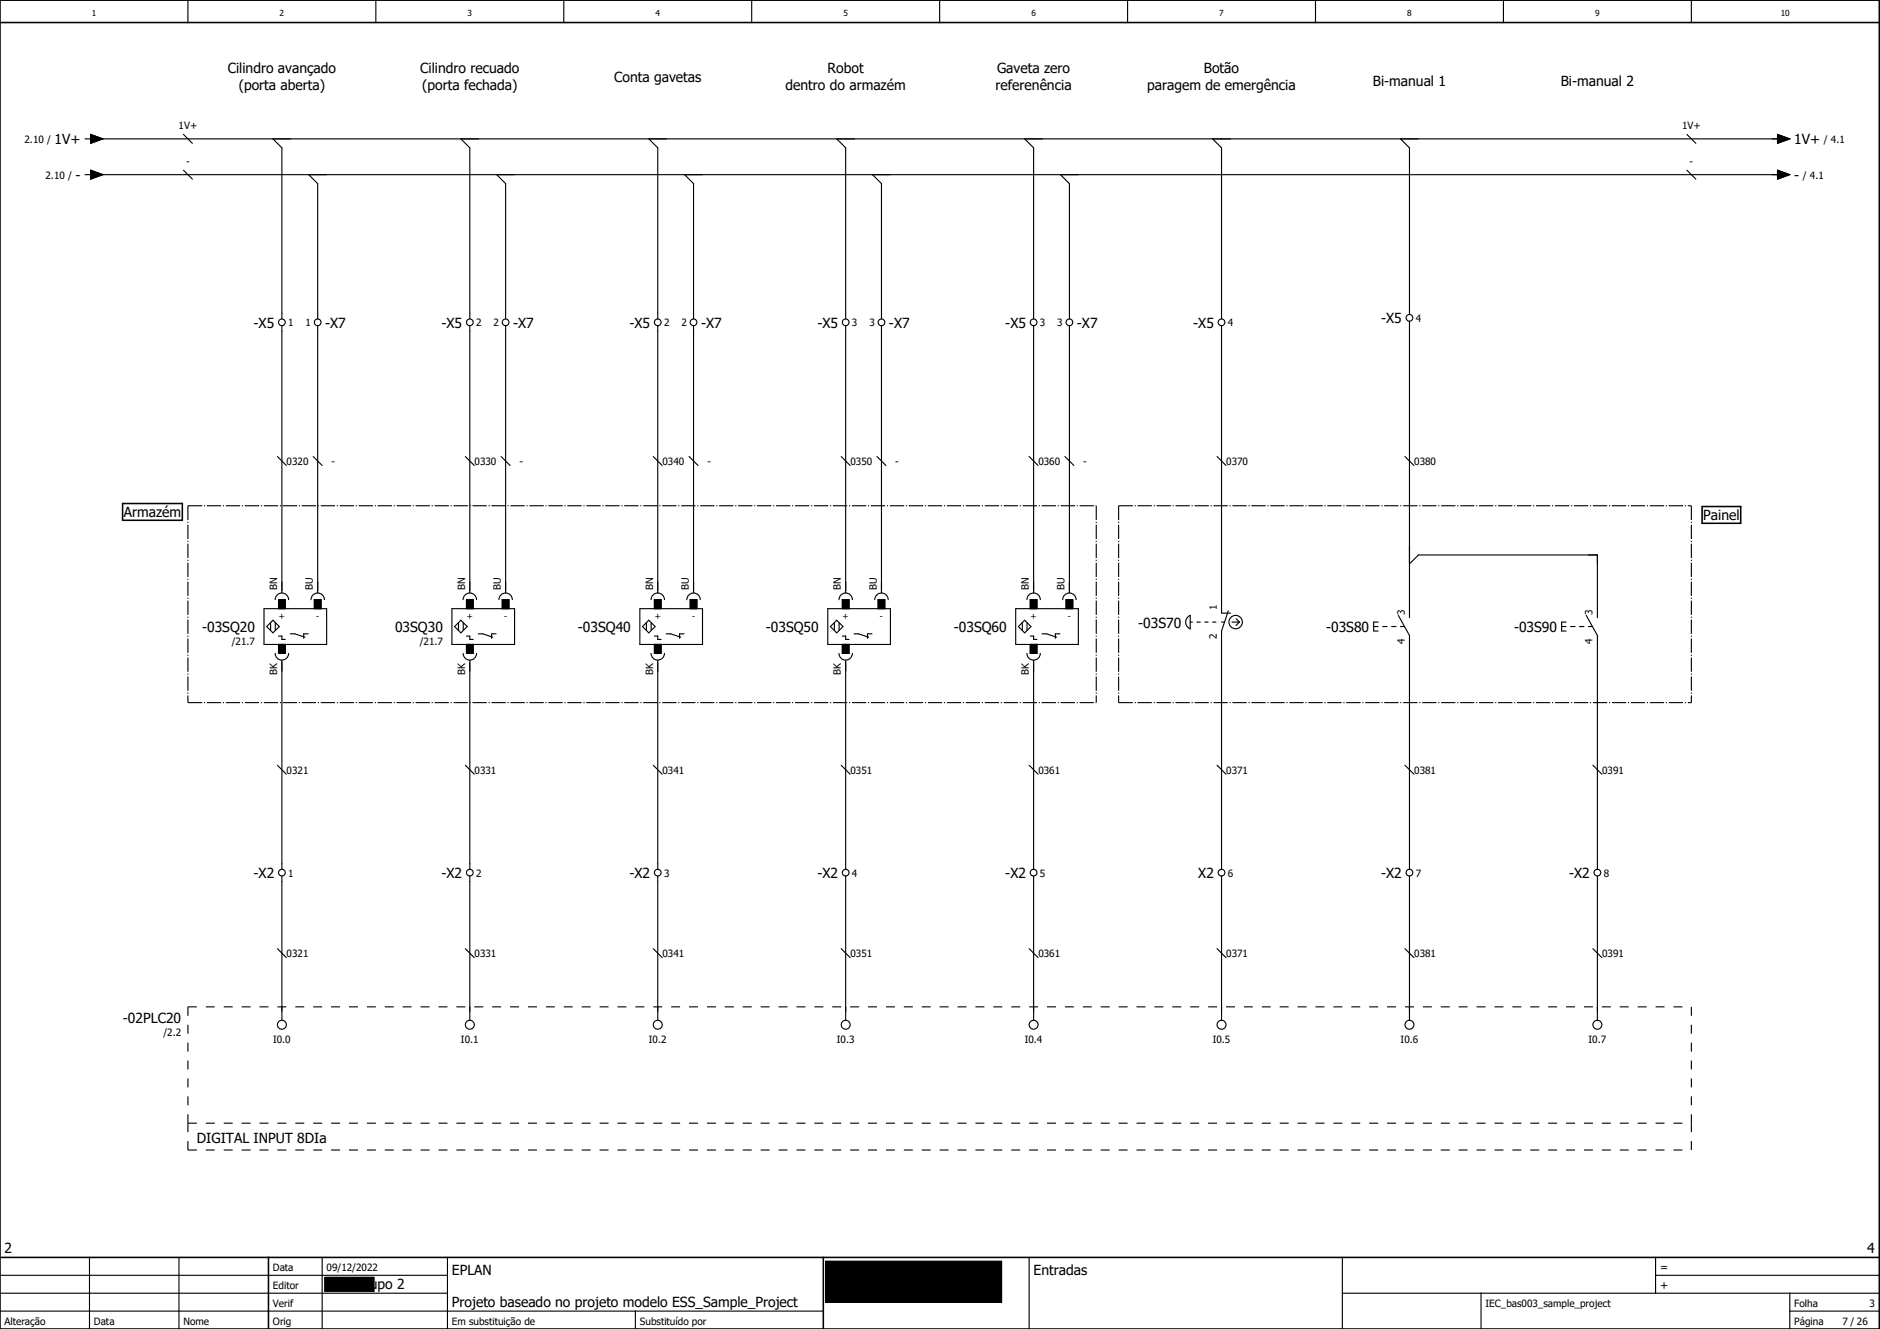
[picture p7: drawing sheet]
<svg xmlns="http://www.w3.org/2000/svg" width="420mm" height="297mm" viewBox="0 0 420 297" stroke-linecap="round" stroke-linejoin="round" font-family="sans-serif">
<g fill="none" stroke="#000" stroke-width=".25">
<path d="M42 0v5M84 0v5M126 0v5M168 0v5M210 0v5M252 0v5M294 0v5M336 0v5M378 0v5M19 31h1.3M19 39h1.3M20.3 30l2.7 1-2.7 1z"/>
<path d="M20.3 38l2.7 1-2.7 1zM21 31h377M21 39h377M41 30l2 2M41 38l2 2M61 31l2 2v38.3M69 39l2 2v30.3M103 31l2 2v38.3M111 39l2 2v30.3M145 31l2 2v38.3M153 39l2 2v30.3M187 31l2 2v38.3"/>
<path d="M195 39l2 2v30.3M229 31l2 2v38.3M237 39l2 2v30.3M271 31l2 2v38.3M313 31l2 2v37.3M377 30l2 2M377 38l2 2M397.2 30l2.8 1-2.8 1zM397.2 38l2.8 1-2.8 1zM63 72.8v59.7M71 72.8v59.7M105 72.8v59.7"/>
<path d="M113 72.8v59.7M147 72.8v59.7M155 72.8v59.7M189 72.8v59.7M197 72.8v59.7M231 72.8v59.7M239 72.8v59.7M273 72.8v64.2h2M315 71.8v66.2M62 102l2 2M70 102l2 2M104 102l2 2"/>
<path d="M112 102l2 2M146 102l2 2M154 102l2 2M188 102l2 2M196 102l2 2M230 102l2 2M238 102l2 2M272 102l2 2M314 102l2 2M59 136h14v8h-14zM60.5 139.2v1.7M61 138.6l1.4 1.4-1.4 1.5-1.4-1.5z"/>
<path d="M61.5 134a1.5 1.5 0 0 1 1.5-1.5 1.5 1.5 0 0 1 1.5 1.5M61.5 139.2v1.7M62.3 136v-2h1.5v2M69.5 134a1.5 1.5 0 0 1 1.5-1.5 1.5 1.5 0 0 1 1.5 1.5M70.3 136v-2h1.5v2M101 136h14v8h-14zM102.5 139.2v1.7M103.5 134a1.5 1.5 0 0 1 1.5-1.5 1.5 1.5 0 0 1 1.5 1.5M103.5 139.2v1.7M104.3 136v-2h1.5v2M111.5 134a1.5 1.5 0 0 1 1.5-1.5 1.5 1.5 0 0 1 1.5 1.5M112.3 136v-2h1.5v2"/>
<path d="M143 136h14v8h-14zM144.5 139.2v1.7M145.5 134a1.5 1.5 0 0 1 1.5-1.5 1.5 1.5 0 0 1 1.5 1.5M145.5 139.2v1.7M146.3 136v-2h1.5v2M153.5 134a1.5 1.5 0 0 1 1.5-1.5 1.5 1.5 0 0 1 1.5 1.5M154.2 136v-2h1.5v2M185 136h14v8h-14zM186.5 139.2v1.7M187.5 134a1.5 1.5 0 0 1 1.5-1.5 1.5 1.5 0 0 1 1.5 1.5M187.5 139.2v1.7M188.2 136v-2h1.6v2"/>
<path d="M195.5 134a1.5 1.5 0 0 1 1.5-1.5 1.5 1.5 0 0 1 1.5 1.5M196.2 136v-2h1.5v2M227 136h14v8h-14zM228.5 139.2v1.7M229.5 134a1.5 1.5 0 0 1 1.5-1.5 1.5 1.5 0 0 1 1.5 1.5M229.5 139.2v1.7M230.2 136v-2h1.5v2M237.5 134a1.5 1.5 0 0 1 1.5-1.5 1.5 1.5 0 0 1 1.5 1.5M238.2 136v-2h1.5v2M265.3 138l.7-.5v3a1.61 1.61 0 0 1-.7-2.5zM266 139h.5M267.5 139h.8"/>
<path d="M269.2 139h.8M271 139h.8M273 139h.7M274.5 136.5l-1.5 4.5v53.3M275.3 139h1.7M276.3 138.3l.7 .7M277 139l-.7 .8M308 139h-1v2h1M312.5 137.5l2.5 4.5v52.3M315 126l2-2h40v14M350 139h-1v2h1M354.5 137.5l2.5 4.5v52.3"/>
<path d="M61.5 146a1.5 1.5 0 0 0 1.5 1.5 1.5 1.5 0 0 0 1.5-1.5M62.3 142.2h.7v.7h.8M62.3 144v2h1.5v-2M63 147.5v46.8M64.9 141.7h1l2.2 .7M68.9 141.7h-1v1M101.6 140l1.4-1.4 1.4 1.4-1.4 1.5zM103.5 146a1.5 1.5 0 0 0 1.5 1.5 1.5 1.5 0 0 0 1.5-1.5M104.3 142.2h.7v.7h.8M104.3 144v2h1.5v-2M105 147.5v46.8M106.9 141.7h1l2.2 .7"/>
<path d="M110.9 141.7h-1v1M143.6 140l1.4-1.4 1.4 1.4-1.4 1.5zM145.5 146a1.5 1.5 0 0 0 1.5 1.5 1.5 1.5 0 0 0 1.5-1.5M146.3 142.2h.7v.7h.8M146.3 144v2h1.5v-2M147 147.5v46.8M148.9 141.7h1l2.2 .7M152.9 141.7h-1v1M185.6 140l1.4-1.4 1.4 1.4-1.4 1.5zM187.5 146a1.5 1.5 0 0 0 1.5 1.5 1.5 1.5 0 0 0 1.5-1.5M188.2 142.2h.8v.7h.8M188.2 144v2h1.6v-2"/>
<path d="M189 147.5v46.8M190.9 141.7h1l2.2 .7M194.9 141.7h-1v1M227.6 140l1.4-1.4 1.4 1.4-1.4 1.5zM229.5 146a1.5 1.5 0 0 0 1.5 1.5 1.5 1.5 0 0 0 1.5-1.5M230.2 142.2h.8v.7h.7M230.2 144v2h1.5v-2M231 147.5v46.8M232.9 141.7h1l2.2 .7M236.9 141.7h-1v1M307 140h1M309 140h1"/>
<path d="M311 140h1M313 140h.9M349 140h1M351 140h1M353 140h1M355 140h.9M62 171l2 2M104 171l2 2M146 171l2 2M188 171l2 2M230 171l2 2M272 171l2 2"/>
<path d="M314 171l2 2M356 171l2 2M63 195.8v32.2M105 195.8v32.2M147 195.8v32.2M189 195.8v32.2M231 195.8v32.2M273 195.8v32.2M315 195.8v32.2M357 195.8v32.2M62 212l2 2M104 212l2 2"/>
<path d="M146 212l2 2M188 212l2 2M230 212l2 2M272 212l2 2M314 212l2 2M356 212l2 2M0 293h184M0 289h100M0 285h100M20 281v16M40 281v16M72 281v16"/>
<path d="M100 281v16M142 293v4M230 281v16M300 289h120M300 281v16M331 289v8M370 285h50M370 281v8M400 293h20M400 289v8"/>
<circle cx="63" cy="72" r=".75"/>
<circle cx="71" cy="72" r=".75"/>
<circle cx="105" cy="72" r=".75"/>
<circle cx="113" cy="72" r=".75"/>
<circle cx="147" cy="72" r=".75"/>
<circle cx="155" cy="72" r=".75"/>
<circle cx="189" cy="72" r=".75"/>
<circle cx="197" cy="72" r=".75"/>
<circle cx="231" cy="72" r=".75"/>
<circle cx="239" cy="72" r=".75"/>
<circle cx="273" cy="72" r=".75"/>
<circle cx="315" cy="71" r=".75"/>
<circle cx="276.2" cy="139" r="1.5"/>
<circle cx="63" cy="195" r=".75"/>
<circle cx="105" cy="195" r=".75"/>
<circle cx="147" cy="195" r=".75"/>
<circle cx="189" cy="195" r=".75"/>
<circle cx="231" cy="195" r=".75"/>
<circle cx="273" cy="195" r=".75"/>
<circle cx="315" cy="195" r=".75"/>
<circle cx="357" cy="195" r=".75"/>
<circle cx="63" cy="229" r="1"/>
<circle cx="105" cy="229" r="1"/>
<circle cx="147" cy="229" r="1"/>
<circle cx="189" cy="229" r="1"/>
<circle cx="231" cy="229" r="1"/>
<circle cx="273" cy="229" r="1"/>
<circle cx="315" cy="229" r="1"/>
<circle cx="357" cy="229" r="1"/>
</g>
<path d="M0 5h420M0 0h420v297h-420zM27.4 112.5h13.4v3.8h-13.4zM380.4 113.2h8.6v3.8h-8.6zM0 281h420M60 281v16M184 281v16" fill="none" stroke="#000" stroke-width=".35"/>
<path d="M42 225h336M42 225v26M378 225v26M42 251v6M42 257h336M42 251h336M378 251v6" fill="none" stroke="#000" stroke-width=".25" stroke-dasharray="2 2" stroke-linecap="butt"/>
<g fill="#000" stroke="#000" stroke-width=".22">
<path d="M20.3 30l2.7 1-2.7 1zM20.3 38l2.7 1-2.7 1zM397.2 30l2.8 1-2.8 1zM397.2 38l2.8 1-2.8 1zM62.3 134h1.5v2h-1.5zM70.3 134h1.5v2h-1.5zM104.3 134h1.5v2h-1.5zM112.3 134h1.5v2h-1.5zM146.3 134h1.5v2h-1.5zM154.2 134h1.5v2h-1.5zM188.2 134h1.6v2h-1.6zM196.2 134h1.5v2h-1.5z"/>
<path d="M230.2 134h1.5v2h-1.5zM238.2 134h1.5v2h-1.5zM62.3 144h1.5v2h-1.5zM104.3 144h1.5v2h-1.5zM146.3 144h1.5v2h-1.5zM188.2 144h1.6v2h-1.6zM230.2 144h1.5v2h-1.5zM72.6 285.5h11v3.1h-11zM184.5 281.9h39.3v9.2h-39.3z"/>
</g>
<path d="M72.6 285.5h11v3.1h-11zM184.5 281.9h39.3v9.2h-39.3z" fill="none" stroke="#000" stroke-width=".22"/>
<path d="M42 113h203M42 113v44M245 113v44M250 113h128M250 113v44M378 113v44M42 157h203M250 157h128" fill="none" stroke="#000" stroke-width=".25" stroke-dasharray="3.2 .4 .3 .4" stroke-linecap="butt"/>
<g font-size="3.1">
<text x="50.9" y="16.4">Cilindro avançado</text>
<text x="93.9" y="16.4">Cilindro recuado</text>
<text x="185" y="16.4">Robot</text>
<text x="222.8" y="16.4">Gaveta zero</text>
<text x="269.1" y="16.4">Botão</text>
<text x="53.3" y="20.1">(porta aberta)</text>
<text x="94.3" y="20.1">(porta fechada)</text>
<text x="137.2" y="18.3">Conta gavetas</text>
<text x="175.6" y="20.1">dentro do armazém</text>
<text x="222.5" y="20.1">referenência</text>
<text x="256.4" y="20.1">paragem de emergência</text>
<text x="306.8" y="19.3">Bi-manual 1</text>
<text x="348.8" y="19.3">Bi-manual 2</text>
<text x="12.2" y="32.3">1V+</text>
<text x="401" y="32.3">1V+</text>
<text x="16.9" y="40.3">-</text>
<text x="401" y="40.3">-</text>
<text x="56.7" y="73.3">-X5</text>
<text x="72.7" y="73.3">-X7</text>
<text x="98.7" y="73.3">-X5</text>
<text x="114.7" y="73.3">-X7</text>
<text x="140.7" y="73.3">-X5</text>
<text x="156.7" y="73.3">-X7</text>
<text x="182.7" y="73.3">-X5</text>
<text x="198.7" y="73.3">-X7</text>
<text x="224.7" y="73.3">-X5</text>
<text x="240.7" y="73.3">-X7</text>
<text x="266.7" y="73.3">-X5</text>
<text x="308.7" y="72.3">-X5</text>
<text x="27.7" y="115.6">Armazém</text>
<text x="380.7" y="116.3">Painel</text>
<text x="45.2" y="141.3">-03SQ20</text>
<text x="88.3" y="141.3">03SQ30</text>
<text x="129.2" y="141.3">-03SQ40</text>
<text x="171.2" y="141.3">-03SQ50</text>
<text x="213.2" y="141.3">-03SQ60</text>
<text x="254.4" y="140.3">-03S70</text>
<text x="296.4" y="141.3">-03S80</text>
<text x="338.4" y="141.3">-03S90</text>
<text x="56.7" y="196.3">-X2</text>
<text x="98.7" y="196.3">-X2</text>
<text x="140.7" y="196.3">-X2</text>
<text x="182.7" y="196.3">-X2</text>
<text x="224.7" y="196.3">-X2</text>
<text x="267.8" y="196.3">X2</text>
<text x="308.7" y="196.3">-X2</text>
<text x="350.7" y="196.3">-X2</text>
<text x="27.5" y="228.6">-02PLC20</text>
<text x="44" y="255.4">DIGITAL INPUT 8DIa</text>
<text x="1" y="280">2</text>
<text x="417.3" y="280">4</text>
<text x="101" y="285">EPLAN</text>
<text x="231" y="285">Entradas</text>
<text x="79.4" y="288">Grupo 2</text>
<text x="101" y="292">Projeto baseado no projeto modelo ESS_Sample_Project</text>
</g>
<g font-size="2.5">
<text x="371" y="284">=</text>
<text x="371" y="288">+</text>
</g>
<g font-size="2.2">
<text x="39.9" y="28.9">1V+</text>
<text x="375.9" y="28.9">1V+</text>
<text x="5.5" y="31.9">2.10 /</text>
<text x="407.6" y="31.9">/ 4.1</text>
<text x="10.2" y="39.9">2.10 /</text>
<text x="41.6" y="36.9">-</text>
<text x="377.6" y="36.9">-</text>
<text x="402.9" y="39.9">/ 4.1</text>
<text x="316.4" y="71.9">4</text>
<text x="64.4" y="72.9">1</text>
<text x="68.3" y="72.9">1</text>
<text x="106.4" y="72.9">2</text>
<text x="110.3" y="72.9">2</text>
<text x="148.4" y="72.9">2</text>
<text x="152.3" y="72.9">2</text>
<text x="190.4" y="72.9">3</text>
<text x="194.3" y="72.9">3</text>
<text x="232.4" y="72.9">3</text>
<text x="236.3" y="72.9">3</text>
<text x="274.4" y="72.9">4</text>
<text x="64.1" y="103.9">0320</text>
<text x="74.1" y="103.9">-</text>
<text x="106.1" y="103.9">0330</text>
<text x="116.1" y="103.9">-</text>
<text x="148.1" y="103.9">0340</text>
<text x="158.1" y="103.9">-</text>
<text x="190.1" y="103.9">0350</text>
<text x="200.1" y="103.9">-</text>
<text x="232.1" y="103.9">0360</text>
<text x="242.1" y="103.9">-</text>
<text x="274.1" y="103.9">0370</text>
<text x="316.1" y="103.9">0380</text>
<text x="61.9" y="131.9" transform="rotate(-90 61.9 131.9)">BN</text>
<text x="69.9" y="131.9" transform="rotate(-90 69.9 131.9)">BU</text>
<text x="103.9" y="131.9" transform="rotate(-90 103.9 131.9)">BN</text>
<text x="111.9" y="131.9" transform="rotate(-90 111.9 131.9)">BU</text>
<text x="145.9" y="131.9" transform="rotate(-90 145.9 131.9)">BN</text>
<text x="153.9" y="131.9" transform="rotate(-90 153.9 131.9)">BU</text>
<text x="187.9" y="131.9" transform="rotate(-90 187.9 131.9)">BN</text>
<text x="195.9" y="131.9" transform="rotate(-90 195.9 131.9)">BU</text>
<text x="229.9" y="131.9" transform="rotate(-90 229.9 131.9)">BN</text>
<text x="237.9" y="131.9" transform="rotate(-90 237.9 131.9)">BU</text>
<text x="271.9" y="136.4" transform="rotate(-90 271.9 136.4)">1</text>
<text x="313.9" y="137.4" transform="rotate(-90 313.9 137.4)">3</text>
<text x="355.9" y="137.4" transform="rotate(-90 355.9 137.4)">3</text>
<text x="271.9" y="142.9" transform="rotate(-90 271.9 142.9)">2</text>
<text x="313.9" y="143.9" transform="rotate(-90 313.9 143.9)">4</text>
<text x="355.9" y="143.9" transform="rotate(-90 355.9 143.9)">4</text>
<text x="51.8" y="144.2">/21.7</text>
<text x="93.8" y="144.2">/21.7</text>
<text x="61.9" y="150.8" transform="rotate(-90 61.9 150.8)">BK</text>
<text x="103.9" y="150.8" transform="rotate(-90 103.9 150.8)">BK</text>
<text x="145.9" y="150.8" transform="rotate(-90 145.9 150.8)">BK</text>
<text x="187.9" y="150.8" transform="rotate(-90 187.9 150.8)">BK</text>
<text x="229.9" y="150.8" transform="rotate(-90 229.9 150.8)">BK</text>
<text x="64.1" y="172.9">0321</text>
<text x="106.1" y="172.9">0331</text>
<text x="148.1" y="172.9">0341</text>
<text x="190.1" y="172.9">0351</text>
<text x="232.1" y="172.9">0361</text>
<text x="274.1" y="172.9">0371</text>
<text x="316.1" y="172.9">0381</text>
<text x="358.1" y="172.9">0391</text>
<text x="64.4" y="195.9">1</text>
<text x="106.4" y="195.9">2</text>
<text x="148.4" y="195.9">3</text>
<text x="190.4" y="195.9">4</text>
<text x="232.4" y="195.9">5</text>
<text x="274.4" y="195.9">6</text>
<text x="316.4" y="195.9">7</text>
<text x="358.4" y="195.9">8</text>
<text x="64.1" y="213.9">0321</text>
<text x="106.1" y="213.9">0331</text>
<text x="148.1" y="213.9">0341</text>
<text x="190.1" y="213.9">0351</text>
<text x="232.1" y="213.9">0361</text>
<text x="274.1" y="213.9">0371</text>
<text x="316.1" y="213.9">0381</text>
<text x="358.1" y="213.9">0391</text>
<text x="36.5" y="231.5">/2.2</text>
<text x="61" y="233">I0.0</text>
<text x="103" y="233">I0.1</text>
<text x="145" y="233">I0.2</text>
<text x="187" y="233">I0.3</text>
<text x="229" y="233">I0.4</text>
<text x="271" y="233">I0.5</text>
<text x="313" y="233">I0.6</text>
<text x="355" y="233">I0.7</text>
<text x="61" y="284">Data</text>
<text x="73" y="284">09/12/2022</text>
<text x="61" y="288">Editor</text>
<text x="61" y="292">Verif</text>
<text x="332" y="292">IEC_bas003_sample_project</text>
<text x="401" y="292">Folha</text>
<text x="417.8" y="292">3</text>
<text x="1" y="296">Alteração</text>
<text x="21" y="296">Data</text>
<text x="41" y="296">Nome</text>
<text x="61" y="296">Orig</text>
<text x="101" y="296">Em substituição de</text>
<text x="143" y="296">Substituído por</text>
<text x="401" y="296">Página</text>
<text x="411.8" y="296">7 / 26</text>
</g>
<g font-size="1.9">
<text x="20.5" y="3.7">1</text>
<text x="62.5" y="3.7">2</text>
<text x="104.5" y="3.7">3</text>
<text x="146.5" y="3.7">4</text>
<text x="188.5" y="3.7">5</text>
<text x="230.5" y="3.7">6</text>
<text x="272.5" y="3.7">7</text>
<text x="314.5" y="3.7">8</text>
<text x="356.5" y="3.7">9</text>
<text x="398" y="3.7">10</text>
<text x="62.3" y="138.3">+</text>
<text x="70.7" y="138.3">-</text>
<text x="104.3" y="138.3">+</text>
<text x="112.7" y="138.3">-</text>
<text x="146.3" y="138.3">+</text>
<text x="154.7" y="138.3">-</text>
<text x="188.3" y="138.3">+</text>
<text x="196.7" y="138.3">-</text>
<text x="230.3" y="138.3">+</text>
<text x="238.7" y="138.3">-</text>
</g>
</svg>
